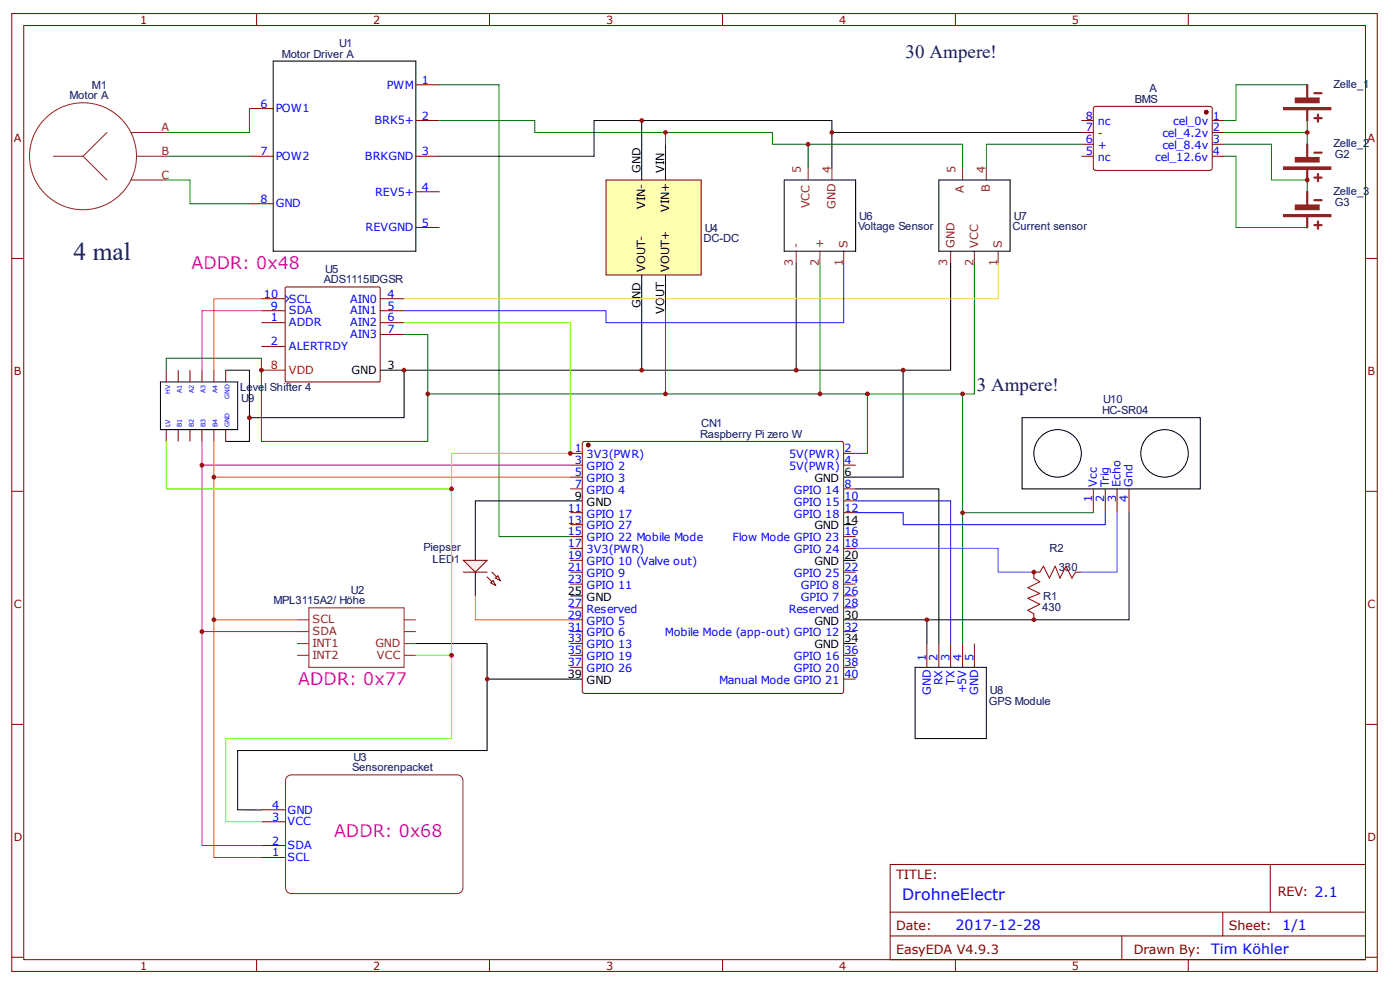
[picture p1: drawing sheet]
<svg xmlns="http://www.w3.org/2000/svg" width="297mm" height="210mm" viewBox="0 0 297 210" stroke-linecap="round" stroke-linejoin="round" font-family="sans-serif">
<g fill="none" stroke="#800" stroke-width=".21">
<path d="M2.5 2.9h289.7v203.2h-289.7zM5 5.4h284.7v198.2h-284.7zM54.4 2.9v2.5M103.8 2.9v2.5M153.3 2.9v2.5M202.7 2.9v2.5M252.1 2.9v2.5M2.5 54.8h2.5M289.7 54.8h2.5M2.5 104.2h2.5M289.7 104.2h2.5M2.5 153.7h2.5"/>
<path d="M289.7 153.7h2.5M188.8 183.4h100.9v20.2h-100.9zM188.8 193.5h100.9M188.8 198.5h100.9M238 198.5v5.1M259.4 193.5v5M269.5 183.4v10.1M2.5 203.1h2.5M54.4 203.6v2.5M103.8 203.6v2.5M153.3 203.6v2.5M202.7 203.6v2.5"/>
<path d="M252.1 203.6v2.5M289.7 203.1h2.5"/>
</g>
<circle cx="124.8" cy="94.4" r=".38" fill="#800"/>
<g fill="none" stroke="#800" stroke-width=".21">
<path d="M123.8 93.7h54.9l.3 .4v52.5l-.3 .4h-54.9l-.3-.4v-52.5z"/>
<circle cx="124.8" cy="94.4" r=".38"/>
</g>
<circle cx="124.8" cy="94.4" r=".38" fill="#800"/>
<g fill="none" stroke="#800" stroke-width=".21">
<path d="M121 96.2h2.5M121 98.7h2.5M179 96.2h2.5M179 98.7h2.5M121 101.2h2.5M121 103.7h2.5M121 108.8h2.5M121 111.3h2.5M121 113.8h2.5M121 116.3h2.5M121 118.9h2.5M179 103.7h2.5"/>
<path d="M179 108.8h2.5M179 113.8h2.5M179 116.3h2.5M179 106.3h2.5M121 121.4h2.5M121 123.9h2.5M121 128.9h2.5M121 131.5h2.5M121 134h2.5M121 136.5h2.5M121 139h2.5M179 121.4h2.5"/>
<path d="M179 123.9h2.5M179 128.9h2.5M179 134h2.5M179 139h2.5M179 126.4h2.5M121 141.6h2.5M179 141.6h2.5M179 144.1h2.5"/>
<circle cx="124.8" cy="94.4" r=".38"/>
</g>
<path d="M121 106.3h2.5M179 118.9h2.5M179 111.3h2.5M179 101.2h2.5M121 126.4h2.5M179 136.5h2.5M179 131.5h2.5M121 144.1h2.5" fill="none" stroke="#000" stroke-width=".21"/>
<path d="M277.3 18v3M278.8 19.8h1.6M277.3 23v2.6M278.8 25.1h1.6M279.6 24.3v1.5" fill="none" stroke="#8d2323" stroke-width=".47"/>
<path d="M272.3 22.8h10.1v.5h-10.1z" fill="#8d2323"/>
<path d="M272.3 22.8h10.1v.5h-10.1z" fill="none" stroke="#8d2323" stroke-width=".21"/>
<path d="M274.8 20.8h5.1v1h-5.1z" fill="#8d2323"/>
<g fill="none" stroke="#8d2323" stroke-width=".21">
<path d="M11.3 33.1h6.3M17.6 33.1l5.1 5.1M22.7 28.1l-5.1 5M27.7 38.2h7.6M27.7 28.1h7.6M29 33.1h6.3M274.8 20.8h5.1v1h-5.1z"/>
<circle cx="17.6" cy="33.1" r="11.3"/>
</g>
<path d="M58 13h30.2v40.3h-30.2zM100.8 113.8v5.1M100.8 121.4v5" fill="none" stroke="#000" stroke-width=".21"/>
<path d="M88.2 18h5.1M52.9 33.1h5.1M52.9 23h5.1M88.2 25.6h5.1M88.2 33.1h5.1M52.9 43.2h5.1M88.2 40.7h5.1M88.2 48.3h5.1" fill="none" stroke="#800" stroke-width=".21"/>
<path d="M93.3 18h12.6v95.8h15.1M35.3 38.2h5v5h12.6M35.3 33.1h17.6M52.9 23v5.1h-17.6" fill="none" stroke="#080" stroke-width=".21"/>
<path d="M98.3 118.9h5l-2.5 2.5z" fill="#efefef"/>
<path d="M98.3 118.9h5l-2.5 2.5zM103.3 122.4l1.8 1.8M104.4 121.4l1.7 1.7" fill="none" stroke="#800" stroke-width=".21"/>
<path d="M104.1 123.7l.5-.6 .5 1.1z" fill="#efefef"/>
<path d="M104.1 123.7l.5-.6 .5 1.1z" fill="none" stroke="#800" stroke-width=".21"/>
<path d="M105.1 122.6l.5-.5 .5 1z" fill="#efefef"/>
<path d="M98.3 121.4h5M105.1 122.6l.5-.5 .5 1zM55.5 179.4h5M55.5 174.3h5M55.5 171.8h5M55.5 181.9h5" fill="none" stroke="#800" stroke-width=".21"/>
<path d="M63 131.5h2.5M63 134h2.5M63 136.5h2.5M63 139h2.5M65.5 128.9h20.2v12.7h-20.2zM85.7 131.5h2.5M85.7 134h2.5M85.7 136.5h2.5M85.7 139h2.5M60.8 164.9l.6-.5h.4h35.2a1.23 1.23 0 0 1 1.2 1.2v22.7a1.24 1.24 0 0 1-1.2 1.3h-35.2a1.25 1.25 0 0 1-1.2-1.3v-22.7z" fill="none" stroke="#8d2323" stroke-width=".21"/>
<path d="M88.2 136.5h15.1v7.6h17.7" fill="none" stroke="#000" stroke-width=".21"/>
<path d="M121 98.7h-78.2v35.3h20.2" fill="none" stroke="#f09" stroke-width=".21"/>
<path d="M121 101.2h-75.6v30.3h17.6M45.4 131.5v50.4h10.1" fill="none" stroke="#f60" stroke-width=".21"/>
<circle cx="45.4" cy="131.5" r=".5" fill="#c00"/>
<path d="M42.8 134v45.4h12.7" fill="none" stroke="#f09" stroke-width=".21"/>
<circle cx="42.8" cy="134" r=".51" fill="#c00"/>
<path d="M103.3 144.1v15.1h-52.9v12.6h5.1" fill="none" stroke="#000" stroke-width=".21"/>
<circle cx="103.3" cy="144.1" r=".5" fill="#c00"/>
<circle cx="255.9" cy="23.8" r=".38" fill="#800"/>
<g fill="none" stroke="#800" stroke-width=".21">
<path d="M232 22.8l.5-.2h24.4l.3 .4-.1 12.9-.4 .3-24.5-.1-.3-.5z"/>
<circle cx="255.9" cy="23.8" r=".38"/>
</g>
<circle cx="255.9" cy="23.8" r=".38" fill="#800"/>
<g fill="none" stroke="#800" stroke-width=".21">
<path d="M229.4 25.6h2.5M229.4 28.1h2.5M229.4 30.6h2.5M229.4 33.1h2.5M257.2 25.6h2.5M257.2 28.1h2.5M257.2 30.6h2.5M257.2 33.1h2.5"/>
<circle cx="255.9" cy="23.8" r=".38"/>
</g>
<path d="M277.3 30.6v3.1M277.3 35.6v2.6M278.8 37.7h1.6M278.8 32.4h1.6M279.6 36.9v1.5" fill="none" stroke="#8d2323" stroke-width=".47"/>
<path d="M272.3 35.4h10.1v.5h-10.1z" fill="#8d2323"/>
<path d="M272.3 35.4h10.1v.5h-10.1z" fill="none" stroke="#8d2323" stroke-width=".21"/>
<path d="M274.8 33.4h5.1v1h-5.1z" fill="#8d2323"/>
<path d="M274.8 33.4h5.1v1h-5.1z" fill="none" stroke="#8d2323" stroke-width=".21"/>
<path d="M277.3 40.7v3M277.3 45.7v2.6M278.8 47.8h1.6M278.8 42.5h1.6M279.6 47v1.5" fill="none" stroke="#8d2323" stroke-width=".47"/>
<path d="M272.3 45.5h10.1v.5h-10.1z" fill="#8d2323"/>
<path d="M272.3 45.5h10.1v.5h-10.1z" fill="none" stroke="#8d2323" stroke-width=".21"/>
<path d="M274.8 43.5h5.1v1h-5.1z" fill="#8d2323"/>
<path d="M274.8 43.5h5.1v1h-5.1z" fill="none" stroke="#8d2323" stroke-width=".21"/>
<path d="M277.3 18h-15.1v7.6h-2.5M259.7 28.1h17.6M277.3 25.6v5" fill="none" stroke="#080" stroke-width=".21"/>
<circle cx="277.3" cy="28.1" r=".5" fill="#c00"/>
<path d="M259.7 30.6h10v7.6h7.6v2.5" fill="none" stroke="#080" stroke-width=".21"/>
<circle cx="277.3" cy="38.2" r=".51" fill="#c00"/>
<path d="M259.7 33.1h2.5v15.2h15.1" fill="none" stroke="#080" stroke-width=".21"/>
<path d="M128.6 38.2h20.2v20.1h-20.2z" fill="#ffffb0"/>
<path d="M128.6 38.2h20.2v20.1h-20.2z" fill="none" stroke="#800000" stroke-width=".21"/>
<g fill="none" stroke="#000" stroke-width=".21">
<path d="M136.1 30.6v7.6M141.2 30.6v7.6M166.4 38.2h15.1v15.1h-15.1zM199.2 38.2h15.1v15.1h-15.1zM229.4 28.1h-52.9v7.5M136.1 58.3v20.2h55.5v22.7h-10.1M141.2 58.3v7.6M168.9 55.8v22.7M201.7 55.8v22.7h-10.1M80.6 78.5h5.1M136.1 78.5h-50.4v10.1h-32.8M181.5 131.5h15.1v5"/>
<path d="M194.1 141.6h15.2v15.1h-15.2z"/>
</g>
<g fill="none" stroke="#800" stroke-width=".21">
<path d="M55.5 68.5h5M55.5 73.5h5M55.5 63.4h5M55.5 65.9h5M60.6 61l19.9-.1 .1 .2v19.7l-.1 .2h-19.8l-.2-.1zM80.6 68.5h5.1M80.6 63.4h5.1M80.6 65.9h5.1M80.6 71h5.1M231.9 103.7v5.1M234.5 103.7v5.1M237 103.7v5.1"/>
<path d="M239.5 103.7v5.1M196.6 136.5v5.1M199.2 136.5v5.1M201.7 136.5v5.1M204.2 136.5v5.1M206.7 136.5v5.1"/>
</g>
<path d="M55.5 78.5h5" fill="none" stroke="#f00" stroke-width=".21"/>
<path d="M60.5 62.7l.8 .7-.8 .7" fill="none" stroke="#00f" stroke-width=".21"/>
<path d="M171.4 35.6v2.6M176.5 35.6v2.6M204.2 35.6v2.6M209.3 35.6v2.6M168.9 53.3v2.5M173.9 53.3v2.5M179 53.3v2.5M201.7 53.3v2.5M206.7 53.3v2.5M211.8 53.3v2.5" fill="none" stroke="#8d2323" stroke-width=".21"/>
<path d="M181.5 106.3h20.2v30.2" fill="none" stroke="#30c" stroke-width=".21"/>
<path d="M173.9 55.8v27.8M206.7 55.8v27.8h-22.7v12.6h-2.5" fill="none" stroke="#090" stroke-width=".21"/>
<path d="M229.4 30.6h-20.1v5M204.2 83.6v52.9" fill="none" stroke="#080" stroke-width=".21"/>
<path d="M35.3 78.5v-2.5h20.2v17.6h35.3v-10h93.2" fill="none" stroke="#060" stroke-width=".21"/>
<circle cx="204.2" cy="83.6" r=".51" fill="#c00"/>
<path d="M141.2 30.6v-2.5h22.7v2.5h7.5M171.4 35.6v-5h32.8v5" fill="none" stroke="#060" stroke-width=".21"/>
<circle cx="171.4" cy="30.6" r=".5" fill="#c00"/>
<path d="M93.3 25.6h20.2v2.5h27.7" fill="none" stroke="#060" stroke-width=".21"/>
<circle cx="141.2" cy="28.1" r=".5" fill="#c00"/>
<path d="M176.5 28.1v-2.5h-50.5v7.5h-32.7" fill="none" stroke="#000" stroke-width=".21"/>
<circle cx="176.5" cy="28.1" r=".5" fill="#c00"/>
<path d="M136.1 25.6v5" fill="none" stroke="#000" stroke-width=".21"/>
<g fill="#c00">
<circle cx="136.1" cy="25.6" r=".51"/>
<circle cx="136.1" cy="78.5" r=".51"/>
<circle cx="191.6" cy="78.5" r=".51"/>
<circle cx="168.9" cy="78.5" r=".51"/>
</g>
<path d="M85.7 68.5h35.3v27.7h-25.2v42.8h-7.6M95.8 139v17.7h-47.9v17.6h7.6" fill="none" stroke="#6f0" stroke-width=".21"/>
<circle cx="95.8" cy="139" r=".51" fill="#c00"/>
<path d="M34 81h16.4v10.1h-16.4z" fill="none" stroke="#000" stroke-width=".21"/>
<path d="M35.3 78.5v2.5M37.8 78.5v2.5M40.3 78.5v2.5M42.8 78.5v2.5M45.4 78.5v2.5M47.9 78.5v2.5M35.3 91.1v2.5M37.8 91.1v2.5" fill="none" stroke="#800" stroke-width=".21"/>
<path d="M55.5 63.4h-10.1v15.1" fill="none" stroke="#f60" stroke-width=".21"/>
<path d="M55.5 65.9h-12.7v12.6" fill="none" stroke="#f09" stroke-width=".21"/>
<g fill="#c00">
<circle cx="55.5" cy="78.5" r=".51"/>
<circle cx="85.7" cy="78.5" r=".5"/>
</g>
<path d="M211.8 55.8v7.6h-126.1" fill="none" stroke="#fc0" stroke-width=".21"/>
<path d="M40.3 91.1v2.5M42.8 91.1v2.5M45.4 91.1v2.5M47.9 91.1v2.5" fill="none" stroke="#800" stroke-width=".21"/>
<path d="M45.4 93.6v7.6" fill="none" stroke="#f60" stroke-width=".21"/>
<circle cx="45.4" cy="101.2" r=".51" fill="#c00"/>
<path d="M42.8 93.6v5.1" fill="none" stroke="#f09" stroke-width=".21"/>
<circle cx="42.8" cy="98.7" r=".51" fill="#c00"/>
<path d="M35.3 93.6v10.1h60.5" fill="none" stroke="#6f0" stroke-width=".21"/>
<circle cx="95.8" cy="103.7" r=".51" fill="#c00"/>
<path d="M121 106.3h-20.2v7.5" fill="none" stroke="#000" stroke-width=".21"/>
<path d="M100.8 126.4v5.1h20.2" fill="none" stroke="#f60" stroke-width=".21"/>
<path d="M204.2 108.8h27.7" fill="none" stroke="#080" stroke-width=".21"/>
<circle cx="204.2" cy="108.8" r=".5" fill="#c00"/>
<path d="M239.5 108.8v22.7h-42.9" fill="none" stroke="#000" stroke-width=".21"/>
<circle cx="196.7" cy="131.5" r=".49" fill="#c00"/>
<path d="M181.5 103.7h17.7v32.8" fill="none" stroke="#000" stroke-width=".21"/>
<path d="M181.5 108.8h10.1v2.5h42.9v-2.5" fill="none" stroke="#00f" stroke-width=".21"/>
<path d="M219.3 122.6l1.3 .8-2.5 1.3 2.5 1.2-2.5 1 2.5 1.3-2.5 1.3 1.2 .7" fill="none" stroke="#a00000" stroke-width=".21"/>
<path d="M219.3 121.4v1.2M219.3 130.2v1.3" fill="none" stroke="#800" stroke-width=".21"/>
<circle cx="219.3" cy="131.5" r=".49" fill="#c00"/>
<path d="M220.6 121.4l.8-1.3 1.2 2.5 1.3-2.5 1 2.5 1.2-2.5 1.3 2.5 .8-1.2" fill="none" stroke="#a00000" stroke-width=".21"/>
<path d="M219.3 121.4h1.3M228.2 121.4h1.2" fill="none" stroke="#800" stroke-width=".21"/>
<path d="M181.5 116.3h30.3v5.1h7.5M237 108.8v12.6h-7.6" fill="none" stroke="#90f" stroke-width=".21"/>
<g fill="#c00">
<circle cx="219.3" cy="121.4" r=".5"/>
<circle cx="121" cy="96.2" r=".5"/>
</g>
<path d="M85.7 71h5.1v12.6" fill="none" stroke="#080" stroke-width=".21"/>
<g fill="#c00">
<circle cx="90.8" cy="83.6" r=".51"/>
<circle cx="174" cy="83.6" r=".5"/>
<circle cx="184" cy="83.6" r=".5"/>
</g>
<path d="M141.2 65.9v17.7" fill="none" stroke="#080" stroke-width=".21"/>
<circle cx="141.2" cy="83.6" r=".51" fill="#c00"/>
<path d="M179 55.8v12.7h-50.4v-2.6h-42.9" fill="none" stroke="#30f" stroke-width=".21"/>
<path d="M47.9 78.5h5v15.1h-5" fill="none" stroke="#000" stroke-width=".21"/>
<circle cx="52.9" cy="88.6" r=".51" fill="#c00"/>
<g fill="none" stroke="#000" stroke-width=".21">
<path d="M216.8 88.6h37.8v15.1h-37.8z"/>
<circle cx="224.4" cy="96.2" r="5"/>
<circle cx="247.1" cy="96.2" r="5"/>
</g>
<text font-size="5.4" fill="#000080" x="15.6" y="55.2">4 mal</text>
<g font-size="4" fill="#000080">
<text x="192.1" y="12.4">30 Ampere!</text>
<text x="207.3" y="82.9">3 Ampere!</text>
</g>
<g font-size="3.7" fill="#c0f">
<text x="40.6" y="57.1">ADDR: 0x48</text>
<text x="63.3" y="145.4">ADDR: 0x77</text>
<text x="70.9" y="177.6">ADDR: 0x68</text>
</g>
<text font-size="3.3" fill="#00f" x="191.4" y="191">DrohneElectr</text>
<g font-size="3" fill="#00f">
<text x="202.7" y="197.3">2017-12-28</text>
<text x="272" y="197.3">1/1</text>
<text x="256.9" y="202.4">Tim Köhler</text>
</g>
<g font-size="2.7" fill="#800">
<text x="190.1" y="186.4">TITLE:</text>
<text x="271.1" y="190">REV: 2.1</text>
<text x="190.1" y="197.3">Date:</text>
<text x="260.7" y="197.3">Sheet:</text>
<text x="190.1" y="202.4">EasyEDA V4.9.3</text>
<text x="240.5" y="202.4">Drawn By:</text>
</g>
<g font-size="2.4" fill="#800">
<text x="29.8" y="5">1</text>
<text x="79.2" y="5">2</text>
<text x="128.6" y="5">3</text>
<text x="178" y="5">4</text>
<text x="227.4" y="5">5</text>
<text x="2.9" y="30.1">A</text>
<text x="290.1" y="30.1">A</text>
<text x="2.9" y="79.5">B</text>
<text x="290.1" y="79.5">B</text>
<text x="2.9" y="128.9">C</text>
<text x="290.1" y="128.9">C</text>
<text x="2.9" y="178.4">D</text>
<text x="290.1" y="178.4">D</text>
<text x="29.8" y="205.7">1</text>
<text x="79.2" y="205.7">2</text>
<text x="128.6" y="205.7">3</text>
<text x="178" y="205.7">4</text>
<text x="227.4" y="205.7">5</text>
</g>
<g font-size="2.4" fill="#000080">
<text x="71.9" y="9.9">U1</text>
<text x="59.8" y="12.2">Motor Driver A</text>
<text x="14.8" y="21">Motor A</text>
<text x="19.5" y="18.8">M1</text>
<text x="240.8" y="21.8">BMS</text>
<text x="243.8" y="19.6">A</text>
<text x="282.9" y="18.7">Zelle_1</text>
<text x="282.9" y="31.3">Zelle_2</text>
<text x="283.2" y="33.5">G2</text>
<text x="282.9" y="41.4">Zelle_3</text>
<text x="182.3" y="46.7">U6</text>
<text x="215.1" y="46.7">U7</text>
<text x="283.2" y="43.6">G3</text>
<text x="149.3" y="51.4">DC-DC</text>
<text x="149.5" y="49.1">U4</text>
<text x="182" y="48.9">Voltage Sensor</text>
<text x="214.8" y="48.9">Current sensor</text>
<text x="69" y="57.9">U5</text>
<text x="68.7" y="60.1">ADS1115IDGSR</text>
<text x="50.9" y="82.9">Level Shifter 4</text>
<text x="51.1" y="85.3">U9</text>
<text x="233.9" y="87.9">HC-SR04</text>
<text x="234" y="85.5">U10</text>
<text x="148.5" y="92.9">Raspberry Pi zero W</text>
<text x="148.8" y="90.6">CN1</text>
<text x="89.8" y="117">Piepser</text>
<text x="91.8" y="119.3">LED1</text>
<text x="222.7" y="117">R2</text>
<text x="74.5" y="125.9">U2</text>
<text x="224.6" y="121.1">330</text>
<text x="58" y="128.2">MPL3115A2/ Höhe</text>
<text x="221.1" y="129.6">430</text>
<text x="221.3" y="127.3">R1</text>
<text x="209.8" y="149.5">GPS Module</text>
<text x="210" y="147.2">U8</text>
<text x="75" y="161.4">U3</text>
<text x="74.7" y="163.6">Sensorenpacket</text>
</g>
<g font-size="2.4" fill="#00f">
<text x="89.5" y="17.8">1</text>
<text x="55.2" y="22.8">6</text>
<text x="58.5" y="23.8">POW1</text>
<text x="82.1" y="18.8">PWM</text>
<text x="79.4" y="26.3">BRK5+</text>
<text x="89.5" y="25.4">2</text>
<text x="230.3" y="27.9">7</text>
<text x="230.3" y="25.4">8</text>
<text x="232.9" y="29.1">-</text>
<text x="232.9" y="26.6">nc</text>
<text x="246.6" y="29.1">cel_4.2v</text>
<text x="248.9" y="26.6">cel_0v</text>
<text x="257.3" y="25.4">1</text>
<text x="257.3" y="27.9">2</text>
<text x="55.2" y="32.9">7</text>
<text x="58.5" y="33.9">POW2</text>
<text x="77.4" y="33.9">BRKGND</text>
<text x="89.5" y="32.9">3</text>
<text x="230.3" y="32.9">5</text>
<text x="230.3" y="30.4">6</text>
<text x="232.9" y="34.2">nc</text>
<text x="232.9" y="31.6">+</text>
<text x="245.1" y="34.2">cel_12.6v</text>
<text x="246.6" y="31.6">cel_8.4v</text>
<text x="257.3" y="30.4">3</text>
<text x="257.3" y="32.9">4</text>
<text x="79.6" y="41.5">REV5+</text>
<text x="89.5" y="40.5">4</text>
<text x="55.2" y="43">8</text>
<text x="58.5" y="44">GND</text>
<text x="77.6" y="49">REVGND</text>
<text x="89.5" y="48">5</text>
<text x="56" y="63.2">10</text>
<text x="57.5" y="65.7">9</text>
<text x="61.3" y="64.2">SCL</text>
<text x="74.3" y="64.2">AIN0</text>
<text x="82.2" y="63.2">4</text>
<text x="82.2" y="65.7">5</text>
<text x="57.5" y="68.2">1</text>
<text x="61.3" y="69.2">ADDR</text>
<text x="61.3" y="66.7">SDA</text>
<text x="74.3" y="66.7">AIN1</text>
<text x="74.3" y="69.2">AIN2</text>
<text x="74.3" y="71.7">AIN3</text>
<text x="82.2" y="68.2">6</text>
<text x="82.2" y="70.7">7</text>
<text x="57.5" y="73.2">2</text>
<text x="61.3" y="74.3">ALERTRDY</text>
<text x="121.9" y="95.9">1</text>
<text x="179.2" y="95.9">2</text>
<text x="121.9" y="98.5">3</text>
<text x="121.9" y="101">5</text>
<text x="124.5" y="97.2">3V3(PWR)</text>
<text x="124.5" y="99.7">GPIO 2</text>
<text x="167.4" y="99.7">5V(PWR)</text>
<text x="167.4" y="97.2">5V(PWR)</text>
<text x="179.2" y="98.5">4</text>
<text x="121.9" y="103.5">7</text>
<text x="124.5" y="102.2">GPIO 3</text>
<text x="124.5" y="104.8">GPIO 4</text>
<text x="168.4" y="107.3">GPIO 15</text>
<text x="168.4" y="104.8">GPIO 14</text>
<text x="179.2" y="106">10</text>
<text x="179.2" y="103.5">8</text>
<text x="231.7" y="106.5" transform="rotate(-90 231.7 106.5)">1</text>
<text x="232.7" y="103.3" transform="rotate(-90 232.7 103.3)">Vcc</text>
<text x="234.2" y="106.5" transform="rotate(-90 234.2 106.5)">2</text>
<text x="235.2" y="103.3" transform="rotate(-90 235.2 103.3)">Trig</text>
<text x="236.8" y="106.5" transform="rotate(-90 236.8 106.5)">3</text>
<text x="237.7" y="103.3" transform="rotate(-90 237.7 103.3)">Echo</text>
<text x="239.3" y="106.5" transform="rotate(-90 239.3 106.5)">4</text>
<text x="240.3" y="103.3" transform="rotate(-90 240.3 103.3)">Gnd</text>
<text x="120.4" y="108.5">11</text>
<text x="120.4" y="111.1">13</text>
<text x="120.4" y="113.6">15</text>
<text x="124.5" y="109.8">GPIO 17</text>
<text x="124.5" y="112.3">GPIO 27</text>
<text x="168.4" y="109.8">GPIO 18</text>
<text x="179.2" y="113.6">16</text>
<text x="179.2" y="108.5">12</text>
<text x="120.4" y="116.1">17</text>
<text x="120.4" y="118.6">19</text>
<text x="124.5" y="114.9">GPIO 22 Mobile Mode</text>
<text x="124.5" y="117.3">3V3(PWR)</text>
<text x="124.5" y="119.9">GPIO 10 (Valve out)</text>
<text x="155.4" y="114.9">Flow Mode GPIO 23</text>
<text x="168.4" y="117.3">GPIO 24</text>
<text x="179.2" y="116.1">18</text>
<text x="120.4" y="121.2">21</text>
<text x="120.4" y="123.7">23</text>
<text x="124.5" y="122.4">GPIO 9</text>
<text x="124.5" y="124.9">GPIO 11</text>
<text x="168.4" y="122.4">GPIO 25</text>
<text x="169.9" y="124.9">GPIO 8</text>
<text x="179.2" y="123.7">24</text>
<text x="179.2" y="121.2">22</text>
<text x="120.4" y="128.7">27</text>
<text x="120.4" y="131.2">29</text>
<text x="124.5" y="130">Reserved</text>
<text x="167.3" y="130">Reserved</text>
<text x="169.9" y="127.5">GPIO 7</text>
<text x="179.2" y="128.7">28</text>
<text x="179.2" y="126.2">26</text>
<text x="120.4" y="133.8">31</text>
<text x="120.4" y="136.3">33</text>
<text x="124.5" y="132.5">GPIO 5</text>
<text x="124.5" y="135">GPIO 6</text>
<text x="124.5" y="137.5">GPIO 13</text>
<text x="141.1" y="135">Mobile Mode (app-out) GPIO 12</text>
<text x="179.2" y="133.8">32</text>
<text x="120.4" y="138.8">35</text>
<text x="120.4" y="141.3">37</text>
<text x="124.5" y="140.1">GPIO 19</text>
<text x="124.5" y="142.6">GPIO 26</text>
<text x="168.4" y="142.6">GPIO 20</text>
<text x="168.4" y="140.1">GPIO 16</text>
<text x="179.2" y="143.9">40</text>
<text x="179.2" y="141.3">38</text>
<text x="179.2" y="138.8">36</text>
<text x="196.4" y="140.3" transform="rotate(-90 196.4 140.3)">1</text>
<text x="198.9" y="140.3" transform="rotate(-90 198.9 140.3)">2</text>
<text x="201.5" y="140.3" transform="rotate(-90 201.5 140.3)">3</text>
<text x="204" y="140.3" transform="rotate(-90 204 140.3)">4</text>
<text x="206.5" y="140.3" transform="rotate(-90 206.5 140.3)">5</text>
<text x="152.6" y="145.1">Manual Mode GPIO 21</text>
<text x="197.4" y="147.4" transform="rotate(-90 197.4 147.4)">GND</text>
<text x="199.9" y="145.4" transform="rotate(-90 199.9 145.4)">RX</text>
<text x="202.5" y="145.2" transform="rotate(-90 202.5 145.2)">TX</text>
<text x="205" y="147.1" transform="rotate(-90 205 147.1)">+5V</text>
<text x="207.5" y="147.4" transform="rotate(-90 207.5 147.4)">GND</text>
<text x="57.7" y="171.6">4</text>
<text x="61" y="172.6">GND</text>
<text x="57.7" y="179.2">2</text>
<text x="57.7" y="174.1">3</text>
<text x="61" y="175.1">VCC</text>
<text x="57.7" y="181.7">1</text>
<text x="61" y="182.7">SCL</text>
<text x="61" y="180.2">SDA</text>
</g>
<g font-size="2.4" fill="#8d2323">
<text x="34.3" y="27.9">A</text>
<text x="34.3" y="32.9">B</text>
<text x="34.3" y="37.9">C</text>
<text x="169.9" y="36.7" transform="rotate(-90 169.9 36.7)">5</text>
<text x="176.2" y="36.7" transform="rotate(-90 176.2 36.7)">4</text>
<text x="202.7" y="36.7" transform="rotate(-90 202.7 36.7)">5</text>
<text x="204.5" y="40.9" transform="rotate(-90 204.5 40.9)">A</text>
<text x="209" y="36.7" transform="rotate(-90 209 36.7)">4</text>
<text x="210" y="40.6" transform="rotate(-90 210 40.6)">B</text>
<text x="171.7" y="44.2" transform="rotate(-90 171.7 44.2)">VCC</text>
<text x="177.3" y="44.3" transform="rotate(-90 177.3 44.3)">GND</text>
<text x="169.7" y="52.6" transform="rotate(-90 169.7 52.6)">-</text>
<text x="174.7" y="52.6" transform="rotate(-90 174.7 52.6)">+</text>
<text x="179.8" y="52.6" transform="rotate(-90 179.8 52.6)">S</text>
<text x="202.5" y="52.6" transform="rotate(-90 202.5 52.6)">GND</text>
<text x="207.5" y="52.6" transform="rotate(-90 207.5 52.6)">VCC</text>
<text x="212.6" y="52.6" transform="rotate(-90 212.6 52.6)">S</text>
<text x="168.2" y="56.3" transform="rotate(-90 168.2 56.3)">3</text>
<text x="173.7" y="56.3" transform="rotate(-90 173.7 56.3)">2</text>
<text x="178.8" y="56.3" transform="rotate(-90 178.8 56.3)">1</text>
<text x="201" y="56.3" transform="rotate(-90 201 56.3)">3</text>
<text x="206.5" y="56.3" transform="rotate(-90 206.5 56.3)">2</text>
<text x="211.5" y="56.3" transform="rotate(-90 211.5 56.3)">1</text>
<text x="66.3" y="132.3">SCL</text>
<text x="66.3" y="134.7">SDA</text>
<text x="66.3" y="137.3">INT1</text>
<text x="79.6" y="137.3">GND</text>
<text x="66.3" y="139.8">INT2</text>
<text x="80" y="139.8">VCC</text>
</g>
<g font-size="2.4">
<text x="135.9" y="36.7" transform="rotate(-90 135.9 36.7)">GND</text>
<text x="140.9" y="36.7" transform="rotate(-90 140.9 36.7)">VIN</text>
<text x="136.9" y="44.3" transform="rotate(-90 136.9 44.3)">VIN-</text>
<text x="141.9" y="45" transform="rotate(-90 141.9 45)">VIN+</text>
<text x="136.9" y="57.6" transform="rotate(-90 136.9 57.6)">VOUT-</text>
<text x="141.9" y="57.6" transform="rotate(-90 141.9 57.6)">VOUT+</text>
<text x="135.9" y="65.2" transform="rotate(-90 135.9 65.2)">GND</text>
<text x="140.9" y="66.5" transform="rotate(-90 140.9 66.5)">VOUT</text>
<text x="74.6" y="79.3">GND</text>
<text x="82.2" y="78.3">3</text>
<text x="179.2" y="101">6</text>
<text x="121.9" y="106">9</text>
<text x="124.5" y="107.3">GND</text>
<text x="172.8" y="102.2">GND</text>
<text x="172.8" y="112.3">GND</text>
<text x="179.2" y="111.1">14</text>
<text x="172.8" y="119.9">GND</text>
<text x="179.2" y="118.6">20</text>
<text x="120.4" y="126.2">25</text>
<text x="124.5" y="127.5">GND</text>
<text x="179.2" y="131.2">30</text>
<text x="172.8" y="137.5">GND</text>
<text x="172.8" y="132.5">GND</text>
<text x="179.2" y="136.3">34</text>
<text x="120.4" y="143.9">39</text>
<text x="124.5" y="145.1">GND</text>
</g>
<g font-size="2.4" fill="#f00">
<text x="57.5" y="78.3">8</text>
<text x="61.3" y="79.3">VDD</text>
</g>
<g font-size="1.4" fill="#00f">
<text x="36.1" y="83.5" transform="rotate(-90 36.1 83.5)">HV</text>
<text x="38.6" y="83.4" transform="rotate(-90 38.6 83.4)">A1</text>
<text x="41.1" y="83.4" transform="rotate(-90 41.1 83.4)">A2</text>
<text x="43.6" y="83.4" transform="rotate(-90 43.6 83.4)">A3</text>
<text x="46.1" y="83.4" transform="rotate(-90 46.1 83.4)">A4</text>
<text x="48.7" y="84.6" transform="rotate(-90 48.7 84.6)">GND</text>
<text x="36.1" y="90.6" transform="rotate(-90 36.1 90.6)">LV</text>
<text x="38.6" y="90.6" transform="rotate(-90 38.6 90.6)">B1</text>
<text x="41.1" y="90.6" transform="rotate(-90 41.1 90.6)">B2</text>
<text x="43.6" y="90.6" transform="rotate(-90 43.6 90.6)">B3</text>
<text x="46.1" y="90.6" transform="rotate(-90 46.1 90.6)">B4</text>
<text x="48.7" y="90.6" transform="rotate(-90 48.7 90.6)">GND</text>
</g>
</svg>
